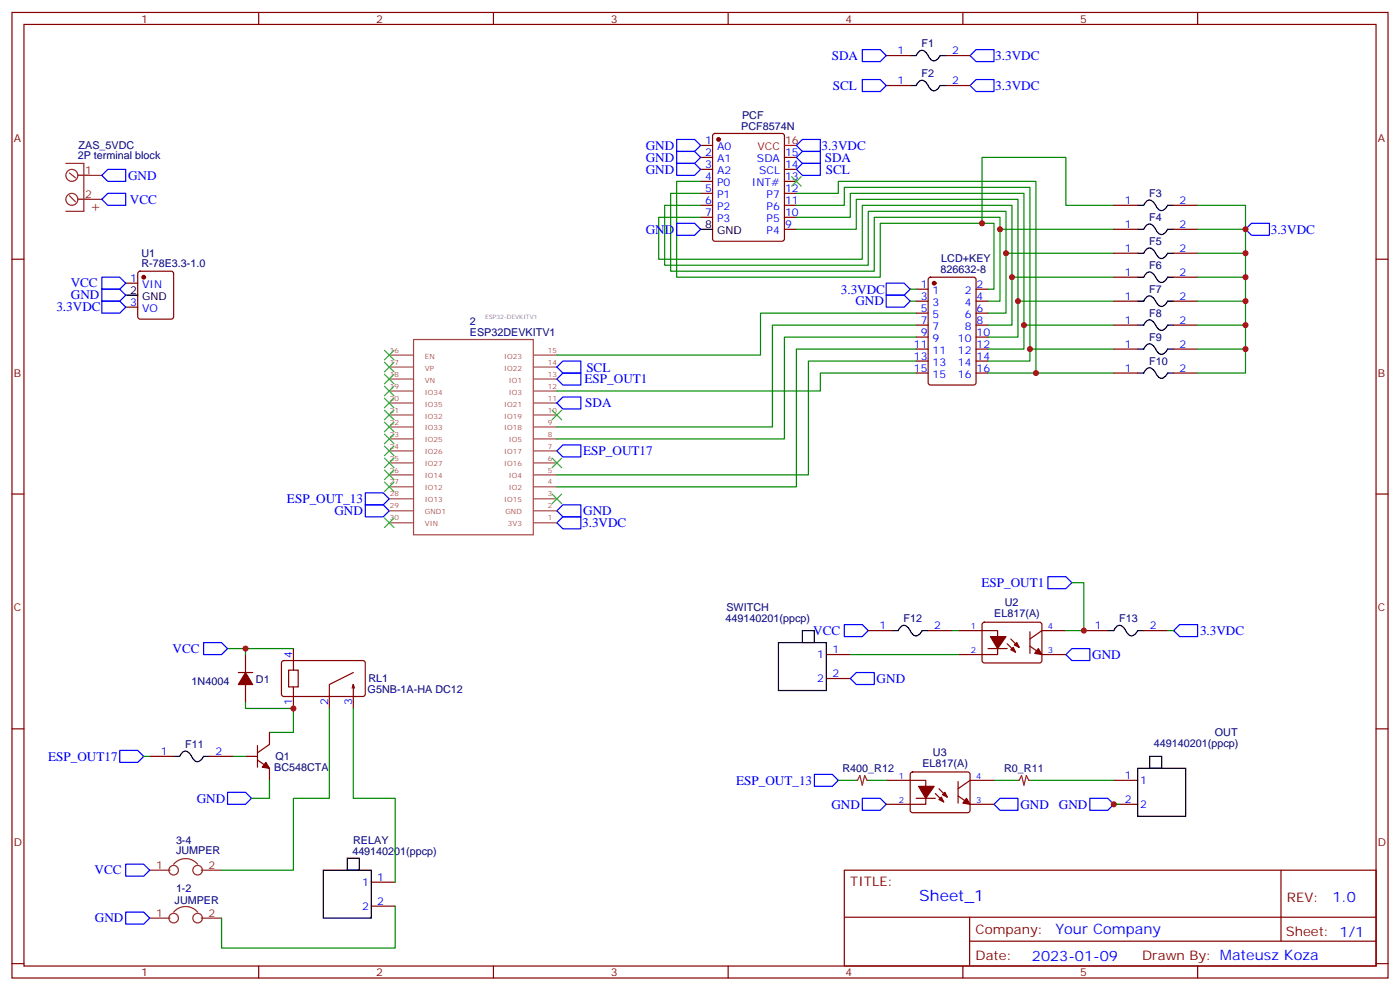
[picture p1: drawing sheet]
<svg xmlns="http://www.w3.org/2000/svg" width="412mm" height="292mm" viewBox="0 0 412 292" stroke-linecap="round" stroke-linejoin="round" font-family="sans-serif">
<g fill="none" stroke="#870000" stroke-width=".35">
<path d="M3.5 3.7h405.4v284.3h-405.4zM7.1 7.2h398.2v277.3h-398.2zM76.2 3.7v3.5M145.3 3.7v3.5M214.5 3.7v3.5M261.1 16.4h7M278.7 16.4h7.1M283.6 3.7v3.5M352.8 3.7v3.5M210.1 39.5l.5-.2h19.8l.6 .4 .1 30.6-.5 .7h-20l-.6-.4-.1-30.6zM261.1 25.2h7M278.7 25.2h7.1"/>
<path d="M206.4 42.8h3.5M206.4 46.4h3.5M206.4 49.9h3.5M206.4 53.4h3.5M206.4 56.9h3.5M231.1 46.4h3.5M231.1 49.9h3.5M231.1 53.4h3.5M231.1 56.9h3.5M3.5 76.3h3.6M206.4 60.5h3.5M206.4 64h3.5"/>
<path d="M231.1 60.5h3.5M231.1 64h3.5M231.1 67.5h3.5M328.1 60.5h7M328.1 67.5h7M328.1 74.6h7M345.7 60.5h7.1M345.7 67.5h7.1M345.7 74.6h7.1M405.3 76.3h3.6M37 83.4h3.6M37 90.5h3.6"/>
<path d="M40.8 80.1l.5-.2h9.1l.5 .2 .3 .5v12.7l-.3 .5-.5 .2h-9.1l-.5-.3-.2-.4v-12.7zM269.9 85.2h3.5M269.9 88.7h3.5M269.9 92.2h3.5M269.9 95.7h3.5M269.9 99.3h3.5M273.6 81.8l.5-.2h12.7l.7 .5v30.6l-.4 .6-13 .1-.6-.5-.1-30.6zM287.5 85.2h3.5M287.5 88.7h3.5M287.5 92.2h3.5M287.5 95.7h3.5M287.5 99.3h3.5"/>
<path d="M328.1 88.7h7M328.1 95.7h7M328.1 81.6h7M345.7 88.7h7.1M345.7 95.7h7.1M345.7 81.6h7.1M269.9 109.9h3.5M269.9 106.3h3.5M269.9 102.8h3.5M287.5 109.9h3.5M287.5 106.3h3.5M287.5 102.8h3.5"/>
<path d="M328.1 109.9h7M328.1 102.8h7M345.7 109.9h7.1M345.7 102.8h7.1M3.5 145.5h3.6M405.3 145.5h3.6M70.2 198h4.2M72.3 192.8v5.2M83.1 194.7l.5-.2 23.6 .1 .4 .6-.1 9.5-.6 .4-23.6-.1-.4-.6v-9.2zM85 197.3h2.8v5h-2.8zM86.4 191v6.3M104.1 198l-7.1 3.6v7"/>
<path d="M243.4 192.8h7.1M243.4 199.8h7.1M255.8 185.7h7M273.4 185.7h7.1M282.2 185.7h11.7v7.1h-11.7M289.5 183.4l.5-.2 16.5 .1 .4 .6v10.9l-.7 .4h-16.5l-.4-.7v-10.6zM291 191h5.7M296.7 189.6l2.5 2.5M297.7 188.2l2.5 2.4M303.4 190.3l3.5 2.5h7.1M303.4 186.1v6.3M314 185.7h-7.1l-3.5 2.5"/>
<path d="M319.3 185.7h7M336.9 185.7h7.1M3.5 214.6h3.6M72.3 201.6v5.3M75.8 219.6v6.3M79.4 215.7v3.5l-3.6 2.5M86.4 202.3v6.3M104.1 201.6v7M104.1 201.6l.3 1M104.1 201.6l-.4 1M405.3 214.6h3.6M44.1 222.7h7.1"/>
<path d="M61.7 222.7h7.1M72.3 222.7h3.5M75.8 223.8l3.6 2.5v3.5M261.1 229.8h11.6v7.1h-11.6M268.3 227.5l.5-.2 16.5 .1 .5 .6-.1 10.9-.7 .4h-16.5l-.4-.7v-10.6zM269.9 235.1h5.6M275.5 233.7l2.5 2.4M276.6 232.3l2.4 2.4M282.2 234.4l3.6 2.5h7M282.2 230.2v6.3M292.8 229.8h-7l-3.6 2.5M328.1 229.8h7"/>
<path d="M328.1 236.9h7M109.4 259.8h7M248.7 256.3h156.6v28.2h-156.6zM377.3 256.3v20.9M109.4 266.8h7M248.7 270.1h156.5M285.6 277.2h119.6M285.6 270.1v14.1M3.5 283.8h3.6M76.2 284.5v3.5M145.3 284.5v3.5M214.5 284.5v3.5"/>
<path d="M283.6 284.5v3.5M352.8 284.5v3.5M405.3 283.8h3.6"/>
</g>
<g fill="#870000" stroke="#870000" stroke-width=".35">
<path d="M72.3 198l2.1 3.6h-4.2z"/>
<path d="M78.3 224.5l1.1 1.8-2.1-.4z"/>
<path d="M284.7 235.1l1.1 1.8-2.2-.4z"/>
<path d="M276.6 235.4l.7-.7 .7 1.4z"/>
<path d="M277.6 234l.7-.7 .7 1.4z"/>
<path d="M270.6 231.6h4.6l-2.5 3.5z"/>
<path d="M305.9 191l1 1.8-2.1-.4z"/>
<path d="M297.7 191.3l.7-.7 .8 1.5z"/>
<path d="M298.8 189.9l.7-.7 .7 1.4z"/>
<path d="M291.7 187.5h4.6l-2.4 3.5z"/>
<circle cx="211.7" cy="41.1" r=".53"/>
<circle cx="275.2" cy="83.4" r=".53"/>
<circle cx="42.3" cy="81.6" r=".53"/>
</g>
<g fill="none" stroke="#000" stroke-width=".35">
<path d="M268.1 16.4h1.8l.6-1a1.56 1.56 0 0 1 2.7 .6l.1 .3a2.13 2.13 0 0 0 2.3 1.5l1.3-1.4h1.8M268.1 25.2h1.8l.6-.9a1.56 1.56 0 0 1 2.7 .5l.1 .3a2.13 2.13 0 0 0 2.3 1.5l1.3-1.4h1.8M206.4 67.5h3.5M335.1 60.5h1.8l.6-1a1.56 1.56 0 0 1 2.7 .6l.2 .2a2.13 2.13 0 0 0 2.2 1.6l1.4-1.4h1.7M335.1 67.5h1.8l.6-.9a1.56 1.56 0 0 1 2.7 .5l.2 .3a2.13 2.13 0 0 0 2.2 1.6l1.4-1.5h1.7M335.1 74.6h1.8l.6-1a1.56 1.56 0 0 1 2.7 .6l.2 .3a2.13 2.13 0 0 0 2.2 1.5l1.4-1.4h1.7M37 86.9h3.6M335.1 81.6h1.8l.6-.9a1.56 1.56 0 0 1 2.7 .5l.2 .3a2.13 2.13 0 0 0 2.2 1.6l1.4-1.5h1.7M335.1 88.7h1.8l.6-.9a1.56 1.56 0 0 1 2.7 .5l.2 .3a2.13 2.13 0 0 0 2.2 1.5l1.4-1.4h1.7M335.1 95.7h1.8l.6-.9a1.56 1.56 0 0 1 2.7 .5l.2 .3a2.13 2.13 0 0 0 2.2 1.6l1.4-1.5h1.7M335.1 102.8h1.8l.6-.9a1.56 1.56 0 0 1 2.7 .5l.2 .3a2.13 2.13 0 0 0 2.2 1.6l1.4-1.5h1.7M335.1 109.9h1.8l.6-1a1.56 1.56 0 0 1 2.7 .5l.2 .3a2.13 2.13 0 0 0 2.2 1.6l1.4-1.4h1.7"/>
<path d="M229.3 189.2h14.1v14.1h-14.1zM236.4 185.7h3.5v3.5h-3.5zM262.8 185.7h1.8l.6-.9a1.56 1.56 0 0 1 2.7 .5l.1 .3a2.13 2.13 0 0 0 2.3 1.6l1.3-1.5h1.8M326.3 185.7h1.8l.6-.9a1.56 1.56 0 0 1 2.7 .5l.1 .3a2.13 2.13 0 0 0 2.3 1.6l1.3-1.5h1.8M51.2 222.7h1.7l.6-.9a1.56 1.56 0 0 1 2.7 .5l.2 .3a2.13 2.13 0 0 0 2.2 1.6l1.4-1.5h1.7M335.1 226.3h14.1v14.1h-14.1zM338.7 222.7h3.5v3.6h-3.5zM95.2 256.3h14.2v14.1h-14.2zM102.3 252.7h3.5v3.6h-3.5z"/>
</g>
<path d="M231.1 42.8h3.5" fill="none" stroke="#f00" stroke-width=".35"/>
<g fill="none" stroke="#008700" stroke-width=".35">
<path d="M206.4 53.4h-7.1v28.2h60v-15.8h33.5v19.4h-1.8M206.4 56.9h-8.8v23h59.9v-15.9h37.1v24.7h-3.6M234.6 56.9h12.3v-3.5h58.3v56.5h-14.2M206.4 60.5h-10.6v17.6h60v-15.9h40.5v30h-5.3M206.4 64h-12.4v12.3h60v-15.8h44.1v35.2h-7.1M234.6 67.5h17.6v-8.8h47.7v40.6h-8.9M234.6 64h15.9v-7.1h51.1v45.9h-10.6M234.6 60.5h14.1v-5.3h54.7v51.1h-12.4M294.6 67.5h33.5M296.3 74.6h31.8M328.1 60.5h-14.1v-14.1h-24.7v19.4M352.8 60.5h14.1v7h-14.1"/>
<path d="M366.9 67.5v7.1h-14.1M366.9 74.6v7h-14.1M268.1 88.7h1.8M268.1 85.2h1.8M269.9 92.2h-45.9v12.4h-60M269.9 95.7h-42.4v30h-63.5M269.9 99.3h-38.8v30h-67.1M298.1 81.6h30M299.9 88.7h28.2M301.6 95.7h26.5M366.9 81.6v7.1h-14.1M366.9 88.7v7h-14.1"/>
<path d="M366.9 95.7v7.1h-14.1M269.9 102.8h-35.3v40.6h-70.6M269.9 106.3h-31.8v33.5h-74.1M269.9 109.9h-28.2v5.2h-77.7M303.4 102.8h24.7M305.2 109.9h22.9M366.9 102.8v7.1h-14.1M315.7 171.6h3.6v14.1h-5.3M67 191h19.4M72.3 191v1.8M250.5 192.8h31.7M280.5 185.7h1.7"/>
<path d="M344 185.7h1.7M72.3 206.9v1.7h14.1v7.1h-7M97 208.6v26.5h-10.6v21.2h-21.1M104.1 208.6v26.5h12.3v24.7M42.3 222.7h1.8M68.8 222.7h3.5M79.4 229.8v5.3h-5.3M246.9 229.8h5.3M255.8 229.8h5.3M292.8 229.8h7.1M303.4 229.8h24.7M328.1 236.9h1.7"/>
<path d="M116.4 266.8v12.4h-51.1v-8.8"/>
</g>
<g fill="none" stroke="#8c2424" stroke-width=".35">
<path d="M19.4 48.1h5.3v14.1h-5.3M20.5 57.6l1.7 1.8M20.5 50.9l1.7 1.5M22.9 58.7h7.1M22.9 51.6h7.1M252.2 229.8h.4l.7-1.4 .7 2.8 .7-2.8 .7 1.4h.4M299.9 229.8h.3l.7-1.4 .7 2.8 .7-2.8 .7 1.4h.4M44.1 256.3h6M51.2 254.5a4.6 4.6 0 0 1 7 0M59.3 256.3h6M44.1 270.4h6M51.2 268.6a4.6 4.6 0 0 1 7 0"/>
<path d="M59.3 270.4h6"/>
<circle cx="21.2" cy="58.7" r="1.76"/>
<circle cx="21.2" cy="51.6" r="1.76"/>
<circle cx="51.2" cy="256.3" r="1.41"/>
<circle cx="58.2" cy="256.3" r="1.41"/>
<circle cx="51.2" cy="270.4" r="1.41"/>
<circle cx="58.2" cy="270.4" r="1.41"/>
</g>
<g fill="none" stroke="#00f" stroke-width=".35">
<path d="M254 14.6h5.3l1.8 1.8-1.8 1.7h-5.3zM287.5 14.6h5.3v3.5h-5.3l-1.7-1.7zM254 23.4h5.3l1.8 1.8-1.8 1.8h-5.3zM287.5 23.4h5.3v3.6h-5.3l-1.7-1.8zM31.7 49.9h5.3v3.5h-5.3l-1.7-1.8zM31.7 56.9h5.3v3.6h-5.3l-1.7-1.8zM199.3 41.1h5.3l1.8 1.7-1.8 1.8h-5.3zM199.3 44.6h5.3l1.8 1.8-1.8 1.7h-5.3zM199.3 48.1h5.3l1.8 1.8-1.8 1.7h-5.3zM236.4 41.1h5.3v3.5h-5.3l-1.8-1.8zM236.4 44.6h5.3v3.5h-5.3l-1.8-1.7zM236.4 48.1h5.3v3.5h-5.3l-1.8-1.7z"/>
<path d="M199.3 65.8h5.3l1.8 1.7-1.8 1.8h-5.3zM368.7 65.8h5.2v3.5h-5.2l-1.8-1.8zM30 81.6h5.3l1.7 1.8-1.7 1.8h-5.3zM30 85.2h5.3l1.7 1.7-1.7 1.8h-5.3zM30 88.7h5.3l1.7 1.8-1.7 1.7h-5.3zM261.1 86.9h5.2l1.8 1.8-1.8 1.8h-5.2zM261.1 83.4h5.2l1.8 1.8-1.8 1.7h-5.2zM165.8 109.9h5.3v3.5h-5.3l-1.8-1.8zM165.8 116.9h5.3v3.5h-5.3l-1.8-1.7zM165.8 106.3h5.3v3.6h-5.3l-1.8-1.8zM165.8 131h5.3v3.5h-5.3l-1.8-1.7zM107.6 148.7h5.3l1.8 1.7-1.8 1.8h-5.3z"/>
<path d="M107.6 145.1h5.3l1.8 1.8-1.8 1.8h-5.3zM165.8 148.7h5.3v3.5h-5.3l-1.8-1.8zM165.8 152.2h5.3v3.5h-5.3l-1.8-1.7zM308.7 169.8h5.3l1.7 1.8-1.7 1.8h-5.3zM60 189.2h5.3l1.7 1.8-1.7 1.8h-5.3zM248.7 183.9h5.3l1.8 1.8-1.8 1.8h-5.3zM250.5 199.8l1.7-1.8h5.3v3.6h-5.3zM315.7 191h5.3v3.5h-5.3l-1.7-1.7zM347.5 183.9h5.3v3.6h-5.3l-1.8-1.8zM35.3 221h5.3l1.7 1.7-1.7 1.8h-5.3zM67 233.3h5.3l1.8 1.8-1.8 1.8h-5.3zM239.9 228h5.3l1.7 1.8-1.7 1.8h-5.3z"/>
<path d="M254 235.1h5.3l1.8 1.8-1.8 1.7h-5.3zM294.6 235.1h5.3v3.5h-5.3l-1.8-1.7zM321 235.1h5.3l1.8 1.8-1.8 1.7h-5.3zM37 254.5h5.3l1.8 1.8-1.8 1.7h-5.3zM37 268.6h5.3l1.8 1.8-1.8 1.7h-5.3z"/>
</g>
<g fill="none" stroke="#a64a4a" stroke-width=".35">
<path d="M121.8 100h35.3v57.5h-35.3zM114.7 118.7h6.9M114.7 115.1h6.9M114.7 111.6h6.9M114.7 108.1h6.9M114.7 104.6h6.9M157.1 118.7h6.9M157.1 115.1h6.9M157.1 111.6h6.9M157.1 108.1h6.9M157.1 104.6h6.9M114.7 139.8h6.9"/>
<path d="M114.7 136.3h6.9M114.7 132.8h6.9M114.7 129.3h6.9M114.7 125.7h6.9M114.7 122.2h6.9M157.1 139.8h6.9M157.1 136.3h6.9M157.1 132.8h6.9M157.1 129.3h6.9M157.1 125.7h6.9M157.1 122.2h6.9M114.7 154h6.9"/>
<path d="M114.7 150.4h6.9M114.7 146.9h6.9M114.7 143.4h6.9M157.1 154h6.9M157.1 150.4h6.9M157.1 146.9h6.9M157.1 143.4h6.9"/>
</g>
<g fill="none" stroke="#3c3" stroke-width=".35">
<path d="M233.2 52l2.8 2.8M236 52l-2.8 2.8M113.2 103.2l2.9 2.8M113.2 106.7l2.9 2.8M113.2 110.2l2.9 2.8M113.2 113.7l2.9 2.9M113.2 117.3l2.9 2.8M116.1 103.2l-2.9 2.8M116.1 106.7l-2.9 2.8M116.1 110.2l-2.9 2.8M116.1 113.7l-2.9 2.9M116.1 117.3l-2.9 2.8"/>
<path d="M113.2 120.8l2.9 2.8M113.2 124.3l2.9 2.8M113.2 127.8l2.9 2.9M113.2 131.4l2.9 2.8M113.2 134.9l2.9 2.8M113.2 138.4l2.9 2.9M116.1 120.8l-2.9 2.8M116.1 124.3l-2.9 2.8M116.1 127.8l-2.9 2.9M116.1 131.4l-2.9 2.8M116.1 134.9l-2.9 2.8M116.1 138.4l-2.9 2.9"/>
<path d="M162.6 134.9l2.9 2.8M162.6 120.8l2.9 2.8M165.5 134.9l-2.9 2.8M165.5 120.8l-2.9 2.8M113.2 142l2.9 2.8M113.2 152.5l2.9 2.9M116.1 142l-2.9 2.8M116.1 152.5l-2.9 2.9M162.6 145.5l2.9 2.8M165.5 145.5l-2.9 2.8"/>
</g>
<g fill="#c00">
<circle cx="86.4" cy="208.6" r=".88"/>
<circle cx="305.2" cy="109.9" r=".88"/>
<circle cx="303.4" cy="102.8" r=".88"/>
<circle cx="301.6" cy="95.7" r=".88"/>
<circle cx="299.9" cy="88.7" r=".88"/>
<circle cx="298.1" cy="81.6" r=".88"/>
<circle cx="296.3" cy="74.6" r=".88"/>
<circle cx="294.6" cy="67.5" r=".88"/>
<circle cx="289.3" cy="65.8" r=".88"/>
<circle cx="72.3" cy="191" r=".88"/>
<circle cx="328.1" cy="236.9" r=".88"/>
<circle cx="366.9" cy="67.5" r=".88"/>
<circle cx="366.9" cy="74.6" r=".88"/>
<circle cx="366.9" cy="81.6" r=".88"/>
<circle cx="366.9" cy="88.7" r=".88"/>
<circle cx="366.9" cy="95.7" r=".88"/>
<circle cx="366.9" cy="102.8" r=".88"/>
<circle cx="319.3" cy="185.7" r=".88"/>
</g>
<text font-size="4.6" fill="#00f" x="270.8" y="265.3">Sheet_1</text>
<text font-size="4.2" fill="#8d2323" x="26.5" y="62.2">+</text>
<g font-size="4.2" fill="#00f">
<text x="392.5" y="265.5">1.0</text>
<text x="310.9" y="275.1">Your Company</text>
<text x="304" y="282.9">2023-01-09</text>
</g>
<g font-size="3.9" fill="#00f">
<text x="245" y="17.7">SDA</text>
<text x="293.2" y="17.6">3.3VDC</text>
<text x="245.3" y="26.5">SCL</text>
<text x="293.2" y="26.5">3.3VDC</text>
<text x="190.2" y="44.1">GND</text>
<text x="190.2" y="47.6">GND</text>
<text x="242" y="44.1">3.3VDC</text>
<text x="242.9" y="47.7">SDA</text>
<text x="37.7" y="52.9">GND</text>
<text x="190.2" y="51.1">GND</text>
<text x="243.3" y="51.2">SCL</text>
<text x="38.3" y="59.9">VCC</text>
<text x="190.2" y="68.8">GND</text>
<text x="374.3" y="68.8">3.3VDC</text>
<text x="20.8" y="84.6">VCC</text>
<text x="20.9" y="88.2">GND</text>
<text x="247.7" y="86.4">3.3VDC</text>
<text x="252" y="89.9">GND</text>
<text x="16.6" y="91.7">3.3VDC</text>
<text x="172.2" y="112.9">ESP_OUT1</text>
<text x="172.7" y="109.4">SCL</text>
<text x="172.4" y="120">SDA</text>
<text x="171.8" y="134">ESP_OUT17</text>
<text x="84.5" y="148.2">ESP_OUT_13</text>
<text x="98.5" y="151.7">GND</text>
<text x="171.5" y="155.2">3.3VDC</text>
<text x="171.8" y="151.7">GND</text>
<text x="289.1" y="172.8">ESP_OUT1</text>
<text x="239.5" y="186.9">VCC</text>
<text x="353.5" y="187">3.3VDC</text>
<text x="50.8" y="192.2">VCC</text>
<text x="321.7" y="194">GND</text>
<text x="258.2" y="201.1">GND</text>
<text x="14.2" y="224">ESP_OUT17</text>
<text x="216.8" y="231.1">ESP_OUT_13</text>
<text x="57.9" y="236.3">GND</text>
<text x="244.9" y="238.1">GND</text>
<text x="300.6" y="238.1">GND</text>
<text x="311.9" y="238.1">GND</text>
<text x="27.9" y="257.5">VCC</text>
<text x="28" y="271.6">GND</text>
</g>
<g font-size="3.9" fill="#800">
<text x="250.5" y="260.8">TITLE:</text>
<text x="379.1" y="265.5">REV:</text>
<text x="287.4" y="275">Company:</text>
<text x="378.7" y="275.7">Sheet: 1/1</text>
<text x="287.4" y="282.7">Date:</text>
<text x="336.4" y="282.8">Draw</text>
<text x="346.6" y="282.8">n By: Mateusz Koza</text>
</g>
<g font-size="3.2" fill="#800">
<text x="41.6" y="6.7">1</text>
<text x="110.8" y="6.7">2</text>
<text x="179.9" y="6.7">3</text>
<text x="249.1" y="6.7">4</text>
<text x="318.2" y="6.7">5</text>
<text x="4.1" y="41.8">A</text>
<text x="405.9" y="41.8">A</text>
<text x="4.1" y="110.9">B</text>
<text x="405.9" y="110.9">B</text>
<text x="4.1" y="180.1">C</text>
<text x="405.9" y="180.1">C</text>
<text x="4.1" y="249.2">D</text>
<text x="405.9" y="249.2">D</text>
<text x="41.6" y="287.5">1</text>
<text x="110.8" y="287.5">2</text>
<text x="179.9" y="287.5">3</text>
<text x="249.1" y="287.5">4</text>
<text x="318.2" y="287.5">5</text>
</g>
<g font-size="3.2" fill="#00f">
<text x="264.3" y="16">1</text>
<text x="280.5" y="16">2</text>
<text x="264.3" y="24.8">1</text>
<text x="280.5" y="24.8">2</text>
<text x="207.7" y="42.5">1</text>
<text x="207.7" y="46">2</text>
<text x="211.2" y="44.2">A0</text>
<text x="211.2" y="47.8">A1</text>
<text x="223" y="47.8">SDA</text>
<text x="231.2" y="46">15</text>
<text x="207.7" y="49.5">3</text>
<text x="207.7" y="53.1">4</text>
<text x="211.2" y="51.3">A2</text>
<text x="223.6" y="51.3">SCL</text>
<text x="231.2" y="53.1">13</text>
<text x="231.2" y="49.5">14</text>
<text x="207.7" y="56.6">5</text>
<text x="211.2" y="54.8">P0</text>
<text x="211.2" y="58.3">P1</text>
<text x="221.5" y="54.8">INT#</text>
<text x="225.8" y="58.3">P7</text>
<text x="231.2" y="56.6">12</text>
<text x="207.7" y="60.1">6</text>
<text x="207.7" y="63.6">7</text>
<text x="211.2" y="61.9">P2</text>
<text x="211.2" y="65.4">P3</text>
<text x="225.8" y="65.4">P5</text>
<text x="225.8" y="61.9">P6</text>
<text x="231.2" y="63.6">10</text>
<text x="231.2" y="60.1">11</text>
<text x="331.4" y="60.1">1</text>
<text x="347.5" y="60.1">2</text>
<text x="225.8" y="68.9">P4</text>
<text x="231.2" y="67.2">9</text>
<text x="331.4" y="67.2">1</text>
<text x="347.5" y="67.2">2</text>
<text x="331.4" y="74.2">1</text>
<text x="347.5" y="74.2">2</text>
<text x="38.4" y="83">1</text>
<text x="331.4" y="81.3">1</text>
<text x="347.5" y="81.3">2</text>
<text x="41.9" y="84.8">VIN</text>
<text x="271.2" y="84.8">1</text>
<text x="271.2" y="88.3">3</text>
<text x="274.7" y="86.6">1</text>
<text x="284.2" y="86.6">2</text>
<text x="287.7" y="88.3">4</text>
<text x="287.7" y="84.8">2</text>
<text x="331.4" y="88.3">1</text>
<text x="347.5" y="88.3">2</text>
<text x="38.4" y="90.1">3</text>
<text x="41.9" y="91.9">VO</text>
<text x="271.2" y="91.9">5</text>
<text x="271.2" y="95.4">7</text>
<text x="274.7" y="90.1">3</text>
<text x="274.7" y="93.6">5</text>
<text x="284.2" y="93.6">6</text>
<text x="284.2" y="90.1">4</text>
<text x="287.7" y="95.4">8</text>
<text x="287.7" y="91.9">6</text>
<text x="331.4" y="95.4">1</text>
<text x="347.5" y="95.4">2</text>
<text x="271.2" y="98.9">9</text>
<text x="274.7" y="97.2">7</text>
<text x="274.7" y="100.7">9</text>
<text x="282.2" y="100.7">10</text>
<text x="284.2" y="97.2">8</text>
<text x="287.7" y="98.9">10</text>
<text x="269.2" y="102.4">11</text>
<text x="269.2" y="106">13</text>
<text x="274.7" y="104.2">11</text>
<text x="274.7" y="107.7">13</text>
<text x="282.2" y="107.7">14</text>
<text x="282.2" y="104.2">12</text>
<text x="287.7" y="106">14</text>
<text x="287.7" y="102.4">12</text>
<text x="331.4" y="102.4">1</text>
<text x="347.5" y="102.4">2</text>
<text x="269.2" y="109.5">15</text>
<text x="274.7" y="111.3">15</text>
<text x="282.2" y="111.3">16</text>
<text x="287.7" y="109.5">16</text>
<text x="331.4" y="109.5">1</text>
<text x="347.5" y="109.5">2</text>
<text x="259" y="185.3">1</text>
<text x="275.2" y="185.3">2</text>
<text x="322.5" y="185.3">1</text>
<text x="338.7" y="185.3">2</text>
<text x="86.1" y="193.8" transform="rotate(-90 86.1 193.8)">4</text>
<text x="240.7" y="193.8">1</text>
<text x="245.2" y="192.4">1</text>
<text x="240.7" y="200.9">2</text>
<text x="245.2" y="199.5">2</text>
<text x="86.1" y="207.5" transform="rotate(-90 86.1 207.5)">1</text>
<text x="96.7" y="207.5" transform="rotate(-90 96.7 207.5)">2</text>
<text x="103.7" y="207.5" transform="rotate(-90 103.7 207.5)">3</text>
<text x="47.4" y="222.4">1</text>
<text x="63.5" y="222.4">2</text>
<text x="331.4" y="229.4">1</text>
<text x="335.8" y="230.9">1</text>
<text x="331.4" y="236.5">2</text>
<text x="335.8" y="237.9">2</text>
<text x="106.6" y="260.8">1</text>
<text x="111.1" y="259.4">1</text>
<text x="106.6" y="267.9">2</text>
<text x="111.1" y="266.5">2</text>
</g>
<g font-size="3.2" fill="#000080">
<text x="271.5" y="14">F1</text>
<text x="271.5" y="22.8">F2</text>
<text x="218.6" y="34.9">PCF</text>
<text x="218.3" y="38.1">PCF8574N</text>
<text x="22.9" y="47">2P terminal block</text>
<text x="23.2" y="43.7">ZAS_5VDC</text>
<text x="338.5" y="58.1">F3</text>
<text x="338.5" y="65.1">F4</text>
<text x="41.6" y="75.6">U1</text>
<text x="277.3" y="77.3">LCD+KEY</text>
<text x="338.5" y="72.2">F5</text>
<text x="41.6" y="78.7">R-78E3.3-1.0</text>
<text x="277" y="80.5">826632-8</text>
<text x="338.5" y="79.2">F6</text>
<text x="338.5" y="86.3">F7</text>
<text x="138.4" y="95.7">2</text>
<text x="338.5" y="93.3">F8</text>
<text x="138.4" y="98.9">ESP32DEVKITV1</text>
<text x="338.5" y="100.4">F9</text>
<text x="338.5" y="107.5">F10</text>
<text x="214" y="179.8">SWITCH</text>
<text x="296" y="178.4">U2</text>
<text x="213.7" y="183">449140201(ppcp)</text>
<text x="266.2" y="183.3">F12</text>
<text x="292.9" y="181.7">EL817(A)</text>
<text x="329.7" y="183.3">F13</text>
<text x="56.4" y="201.6">1N4004</text>
<text x="75.4" y="201.2">D1</text>
<text x="108.6" y="200.9">RL1</text>
<text x="108.3" y="204.2">G5NB-1A-HA DC12</text>
<text x="54.5" y="220.3">F11</text>
<text x="339.9" y="220.1">449140201(ppcp)</text>
<text x="357.9" y="216.9">OUT</text>
<text x="80.8" y="227.1">BC548CTA</text>
<text x="81.1" y="223.9">Q1</text>
<text x="248.2" y="227.4">R400_R12</text>
<text x="271.7" y="225.8">EL817(A)</text>
<text x="274.8" y="222.5">U3</text>
<text x="295.8" y="227.4">R0_R11</text>
<text x="51.8" y="251.6">JUMPER</text>
<text x="51.8" y="248.5">3-4</text>
<text x="103.8" y="251.7">449140201(ppcp)</text>
<text x="104" y="248.4">RELAY</text>
<text x="51.8" y="262.6">1-2</text>
<text x="51.4" y="266.2">JUMPER</text>
</g>
<g font-size="3.2" fill="#f00">
<text x="223.2" y="44.2">VCC</text>
<text x="231.2" y="42.5">16</text>
</g>
<g font-size="3.2" fill="#8d2323">
<text x="25" y="51.3">1</text>
<text x="25" y="58.3">2</text>
<text x="46" y="255.9">1</text>
<text x="61.4" y="255.9">2</text>
<text x="46" y="270">1</text>
<text x="61.4" y="270">2</text>
</g>
<g font-size="3.2">
<text x="207.7" y="67.2">8</text>
<text x="211.2" y="68.9">GND</text>
<text x="38.4" y="86.6">2</text>
<text x="41.9" y="88.3">GND</text>
</g>
<g font-size="2.5" fill="#00f">
<text x="285.9" y="185.3">1</text>
<text x="308.7" y="185.3">4</text>
<text x="285.9" y="192.4">2</text>
<text x="308.7" y="192.4">3</text>
<text x="264.8" y="229.4">1</text>
<text x="287.5" y="229.4">4</text>
<text x="264.8" y="236.5">2</text>
<text x="287.5" y="236.5">3</text>
</g>
<g font-size="2.1" fill="#a54b4b">
<text x="114.9" y="103.9">16</text>
<text x="114.9" y="107.4">17</text>
<text x="125.2" y="105.6">EN</text>
<text x="148.5" y="105.6">IO23</text>
<text x="161.4" y="107.4">14</text>
<text x="161.4" y="103.9">15</text>
<text x="114.9" y="110.9">18</text>
<text x="125.2" y="109.1">VP</text>
<text x="125.2" y="112.7">VN</text>
<text x="148.5" y="109.1">IO22</text>
<text x="149.8" y="112.7">IO1</text>
<text x="161.4" y="110.9">13</text>
<text x="114.9" y="114.5">19</text>
<text x="114.9" y="118">20</text>
<text x="125.2" y="116.2">IO34</text>
<text x="125.2" y="119.7">IO35</text>
<text x="148.5" y="119.7">IO21</text>
<text x="149.8" y="116.2">IO3</text>
<text x="161.4" y="118">11</text>
<text x="161.4" y="114.5">12</text>
<text x="114.9" y="121.5">21</text>
<text x="114.9" y="125">22</text>
<text x="125.2" y="123.2">IO32</text>
<text x="148.5" y="123.2">IO19</text>
<text x="161.4" y="125">9</text>
<text x="161.4" y="121.5">10</text>
<text x="114.9" y="128.6">23</text>
<text x="125.2" y="126.8">IO33</text>
<text x="125.2" y="130.3">IO25</text>
<text x="148.5" y="126.8">IO18</text>
<text x="149.8" y="130.3">IO5</text>
<text x="161.4" y="128.6">8</text>
<text x="114.9" y="132.1">24</text>
<text x="114.9" y="135.6">25</text>
<text x="125.2" y="133.8">IO26</text>
<text x="125.2" y="137.4">IO27</text>
<text x="148.5" y="137.4">IO16</text>
<text x="148.5" y="133.8">IO17</text>
<text x="161.4" y="135.6">6</text>
<text x="161.4" y="132.1">7</text>
<text x="114.9" y="139.1">26</text>
<text x="114.9" y="142.7">27</text>
<text x="125.2" y="140.9">IO14</text>
<text x="149.8" y="140.9">IO4</text>
<text x="161.4" y="142.7">4</text>
<text x="161.4" y="139.1">5</text>
<text x="114.9" y="146.2">28</text>
<text x="114.9" y="149.7">29</text>
<text x="125.2" y="144.4">IO12</text>
<text x="125.2" y="147.9">IO13</text>
<text x="148.5" y="147.9">IO15</text>
<text x="149.8" y="144.4">IO2</text>
<text x="161.4" y="149.7">2</text>
<text x="161.4" y="146.2">3</text>
<text x="114.9" y="153.3">30</text>
<text x="125.2" y="151.5">GND1</text>
<text x="125.2" y="155">VIN</text>
<text x="148.9" y="151.5">GND</text>
<text x="149.6" y="155">3V3</text>
<text x="161.4" y="153.3">1</text>
</g>
<text font-size="1.8" fill="#838383" x="142.9" y="94">ESP32-DEVKITV1</text>
</svg>
